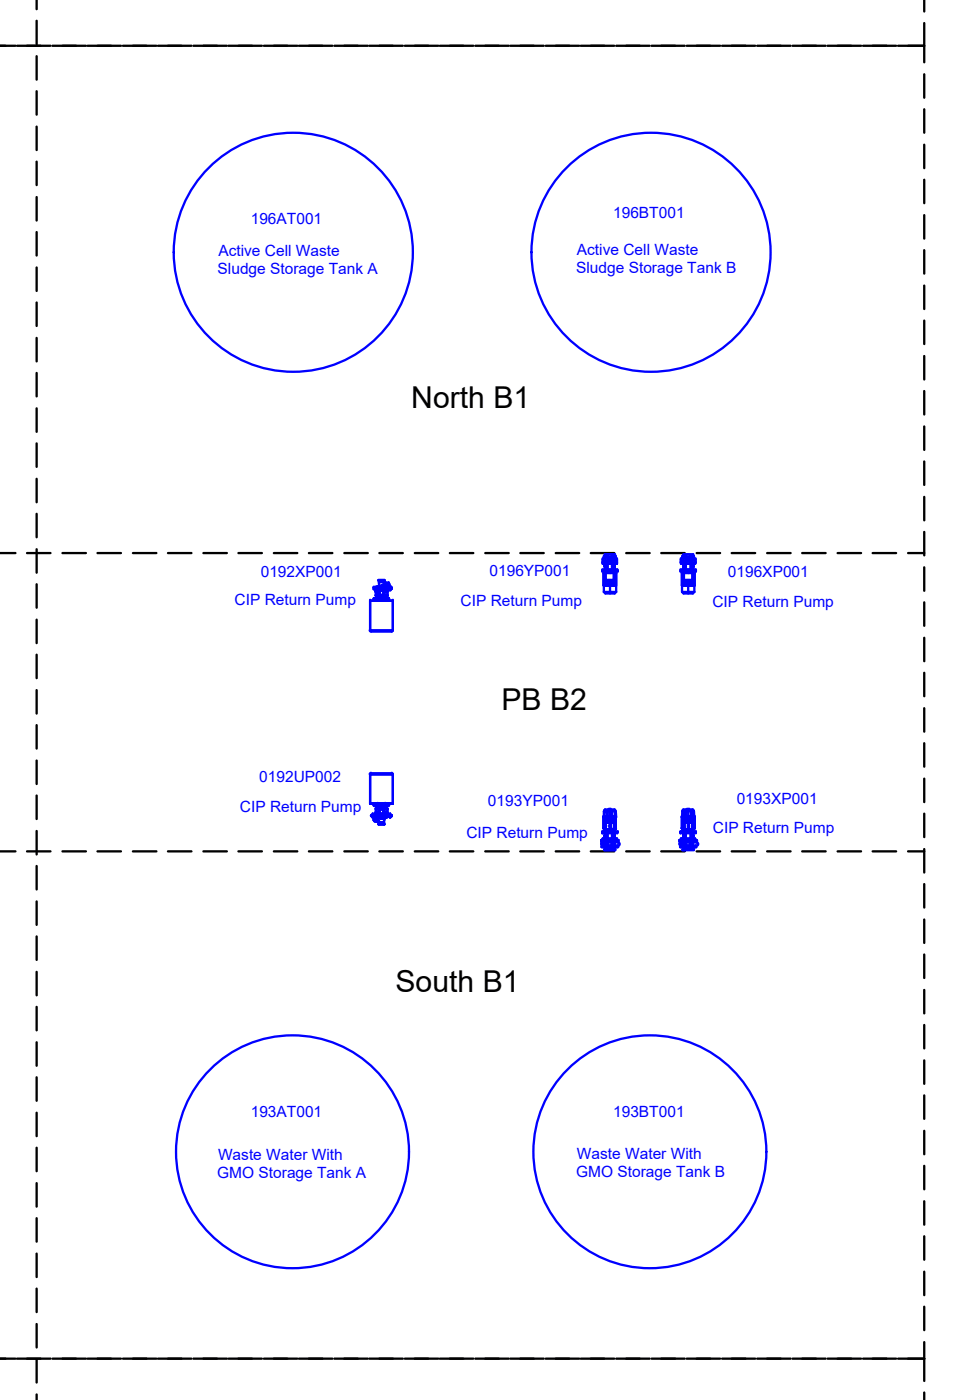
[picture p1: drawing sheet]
<svg xmlns="http://www.w3.org/2000/svg" width="108mm" height="154mm" viewBox="0 0 108 154" stroke-linecap="round" stroke-linejoin="round" font-family="sans-serif">
<!-- layer: Divider -->
<g fill="none" stroke="#000" stroke-width=".25">
<path d="M4 0v1M101.6 -.1v1.4M-.1 5h1.8M1.9 5h3.7M4 2.3v2.6M4 6.2v2.6M4 10v2.6M4 13.9v2.6M4 17.8v2.6M5.8 5h3.6M9.6 5h3.7M13.5 5h3.7"/>
<path d="M17.4 5h3.6M21.3 5h3.6M25.1 5h3.7M29 5h3.7M32.9 5h3.6M36.8 5h3.6M40.6 5h3.7M44.5 5h3.7M48.4 5h3.6M52.2 5h3.7M56.1 5h3.7M60 5h3.7"/>
<path d="M63.8 5h3.7M67.7 5h3.7M71.6 5h3.7M75.5 5h3.7M79.4 5h3.6M83.2 5h3.7M87.1 5h3.7M91 5h3.7M94.9 5h3.6M99.8 5h1.8v1.9M101.6 2.5v2.5h-2.9M101.6 8.2v2.5"/>
<path d="M101.6 12v2.6M101.6 15.9v2.6M101.6 19.8v2.5M4 21.7v2.6M4 25.5v2.6M4 29.4v2.6M4 33.3v2.6M4 37.2v2.5M101.6 23.7v2.5M101.6 27.5v2.6M101.6 31.4v2.6M101.6 35.3v2.5"/>
<path d="M101.6 39.2v2.5M4 41v2.6M4 44.9v2.6M4 48.8v2.5M4 52.7v2.5M4 56.5v2.6M101.6 43v2.6M101.6 46.9v2.6M101.6 50.8v2.5M101.6 54.6v2.6M101.6 58.5v2.6M-.1 60.8h1.8"/>
<path d="M3 60.8h2.6M4 60.4v2.6M4 64.3v2.5M4 68.2v2.5M4 72v2.6M4 75.9v2.6M4 79.8v2.5M6.9 60.8h2.5M10.7 60.8h2.6M14.6 60.8h2.6M18.5 60.8h2.5M22.4 60.8h2.5"/>
<path d="M26.2 60.8h2.6M30.1 60.8h2.6M34 60.8h2.5M37.9 60.8h2.5M41.7 60.8h2.6M45.6 60.8h2.6M49.5 60.8h2.5M53.3 60.8h2.6M57.2 60.8h2.6M61.1 60.8h2.6M64.9 60.8h2.6M68.8 60.8h2.6"/>
<path d="M72.7 60.8h2.6M76.6 60.8h2.6M80.4 60.8h2.6M84.3 60.8h2.6M88.2 60.8h2.6M92.1 60.8h2.6M95.9 60.8h2.6M99.8 60.8h1.8M101.6 62.4v2.6M101.6 66.2v2.6M101.6 70.1v2.6M101.6 74v2.6"/>
<path d="M101.6 77.9v2.6M-.1 93.6h1.8M3 93.6h2.6M4 83.6v2.6M4 87.5v2.6M4 91.4v2.6M4 95.2v2.6M4 99.1v2.6M6.9 93.6h2.5M10.7 93.6h2.6M14.6 93.6h2.6M18.5 93.6h2.5"/>
<path d="M22.4 93.6h2.5M26.2 93.6h2.6M30.1 93.6h2.6M34 93.6h2.5M37.9 93.6h2.5M41.7 93.6h2.6M45.6 93.6h2.6M49.5 93.6h2.5M53.3 93.6h2.6M57.2 93.6h2.6M61.1 93.6h2.6M64.9 93.6h2.6"/>
<path d="M68.8 93.6h2.6M72.7 93.6h2.6M76.6 93.6h2.6M80.4 93.6h2.6M84.3 93.6h2.6M88.2 93.6h2.6M92.1 93.6h2.6M95.9 93.6h2.6M99.8 93.6h1.8M101.6 81.7v2.6M101.6 85.6v2.6M101.6 89.5v2.6"/>
<path d="M101.6 93.4v2.6M101.6 97.2v2.6M4 103v2.6M4 106.9v2.6M4 110.7v2.6M4 114.6v2.6M4 118.5v2.6M101.6 101.1v2.6M101.6 105v2.6M101.6 108.9v2.6M101.6 112.7v2.6M101.6 116.6v2.6"/>
<path d="M4 122.4v2.6M4 126.2v2.6M4 130.1v2.6M4 134v2.6M4 137.9v2.6M101.6 120.5v2.6M101.6 124.4v2.6M101.6 128.2v2.6M101.6 132.1v2.6M101.6 136v2.6M101.6 139.9v2.5M-.1 149.4h1.8"/>
<path d="M1.9 149.4h3.7M4 141.7v2.6M4 145.6v2.6M4 149.5v2.6M4 153.4v.6M5.8 149.4h3.6M9.6 149.4h3.7M13.5 149.4h3.7M17.4 149.4h3.6M21.3 149.4h3.6M25.1 149.4h3.7M29 149.4h3.7"/>
<path d="M32.9 149.4h3.6M36.8 149.4h3.6M40.6 149.4h3.7M44.5 149.4h3.7M48.4 149.4h3.6M52.2 149.4h3.7M56.1 149.4h3.7M60 149.4h3.7M63.8 149.4h3.7M67.7 149.4h3.7M71.6 149.4h3.7M75.5 149.4h3.7"/>
<path d="M79.4 149.4h3.6M83.2 149.4h3.7M87.1 149.4h3.7M91 149.4h3.7M94.9 149.4h3.6M98.7 149.4h2.9M101.6 143.7v2.6M101.6 147.6v4.3M101.6 153.2v.8"/>
</g>
<!-- layer: Equipment -->
<g fill="none" stroke="#00f" stroke-width=".25">
<path d="M40.6 69.3l.2 .2M40.7 66.1v3.2h2.5v-3.2M40.7 66.1h.1M40.7 66.1v3.2h2.5M40.7 66.1h2.5M41.1 64.6h.1M41.1 64.6v.2h1.7M41.1 65.8v.1l.1-.1 .1 .1zM41.1 65.9h.1M41.1 65.9v.2M41.2 64.8h.1M41.2 65.9h.1"/>
<path d="M41.2 64.6h.1M41.2 65v-.1h1.5v.1h-.6h.5M41.2 65h.1M41.2 64.9h.6M41.2 65l.1 .1M41.3 65.9h.1M41.3 65.9v.2M41.3 65.5h.1M41.3 65l.4 .1h-.4v.4M41.3 65.5h1.3h-.6M41.3 65.6h1.3M41.3 65.5h.5"/>
<path d="M41.3 65.5h1.3M41.4 64.5h.1M41.5 66.1h.1M41.5 65.8h.1M41.5 64.5l.1 .1M41.5 66h.1M41.5 65.1h.1M41.5 64.6h.1M41.5 64.6h.2M41.5 65.9h.1M41.5 65.6h.1M41.5 65.9v.2"/>
<path d="M41.5 65.6v.3M41.5 65.9h.9M41.6 65.6h.1M41.6 66h.1M41.6 65.9h.1M41.6 65.6v.3M41.6 65.6h.3M41.6 66.1h.1M41.6 65.6v.3h.3v-.3M41.6 63.8l.1 .6M41.6 63.8h.7M41.6 66v.1"/>
<path d="M41.7 64h.5M41.7 64h.1M41.7 64.3v.2M41.7 64.4l.1 .2M41.7 64.6h.1M41.7 65h-.5h.5M41.8 64.6h-.1M41.8 64.6h.1M41.8 64.6h-.4h-.1M41.9 65.6h.1M41.9 65.9h.1M41.9 65.6l.1 .3"/>
<path d="M41.9 64.6h.1M41.9 65.6v.3M41.9 65.8h.1M42 65.9h.1M42 64.6h.1M42 64.5h.1M42 65.6h.1M42 65.6v.3h.3v-.3M42 65.6v.3M42 65.6h.3M42 64.5v.1v-.2l.1 .2M42 64.5v.1"/>
<path d="M42 64.9h.7M42.1 64.4l-.3 .2M42.1 64.4h.1M42.1 64.6h.1M42.1 64.4v.2M42.1 65.5h.5M42.1 64.5h.1M42.2 64.1h.1M42.2 64.1v.1M42.2 64h.1M42.2 65.1l.1 .2M42.2 65h.1"/>
<path d="M42.2 63.8v.3l.2 .5M42.3 65.6h.1M42.3 66.1h.1M42.3 63.8l-.1 .2M42.3 64.1h.1M42.3 64.1l-.1 .1M42.3 64.4l-.2 .2M42.3 64.6h-.1M42.3 66h.1M42.3 65.9h.1M42.3 65.6v.3M42.3 66v.1"/>
<path d="M42.3 64.1v.2M42.3 64.1h.4M42.4 65.8h.1M42.4 65.6h.1M42.4 66.1h.1M42.4 66h.1M42.4 65.1h.1M42.4 64.6h-.1M42.4 65.9h.1M42.4 64.6h.1M42.4 65.6v.5M42.4 64.5h.1l.1 .1"/>
<path d="M42.5 64.1l-.1 .2 .1 .2M42.6 65.5h.1M42.6 65l-.4 .1h.4v.4M42.6 65.8v.1l.1-.1 .1 .1zM42.6 65l-.1 .1M42.6 65.9h.1M42.6 65.9v.2M42.6 64.6h.1M42.6 65h.1M42.7 64.8h-.1M42.7 64.2v.2M42.7 65.9h.1"/>
<path d="M42.7 64.2h.1M42.7 64.3h.1M42.7 64.3v.1M42.7 64.7h.1M42.7 64.4h.1M42.7 64.3v-.1v.2M42.7 64.6h.1M42.7 64.6l.1 .1h-.1M42.7 64.4l-.3 .1M42.7 64.2l.1 .1M42.7 64.8h.1M42.8 65.9h.1"/>
<path d="M42.8 64.3h.1M42.8 64.3l-.1 .1M42.8 65.9v.2M42.8 64.6v.1M42.8 64.6h-1.7M42.8 64.9h.1M42.9 64.5h.1M42.9 64.9h.1M42.9 64.6h.1M42.9 64.6l.1 .1M43 64.7h.1zM43 64.8h-.1h.1"/>
<path d="M43 64.6h.1M43 64.8h.1M43 64.6v.1M43.1 64.7h.1M43.1 64.8h-.1M43.2 66.1h-2.5h2.5M43.2 66.1h.1M43.2 66.1v3.2M43.2 69.3l-.2 .2h-2.2M66.2 62.8h1.7M66.3 61.9h.1M66.3 61.5h.1"/>
<path d="M66.3 61.5v.5M66.3 61.5l.1 .2M66.3 61.5v.4M66.4 65.1h.7v.2h-.5zM66.4 63.1v1.3v-1.3M66.4 63.1h.1M66.4 64.4h.1M66.4 63.1h.2M66.4 61.2v.1M66.4 63.1v2M66.4 63.1v1.3l.1-1.3M66.5 62.7l1.4 .1h-.3"/>
<path d="M66.5 61.2v.1M66.5 61.2h-.1h.1M66.5 61.2h.1M66.5 61.2v.1v-.1M66.5 63.1v1.3h.2v-.6v.6h.1v-.6v.6h.1v-.6v.6v-.6M66.5 63.1h.1M66.5 62.2v.1M66.5 62.2h.1M66.5 62.3v.1M66.5 62.4h.1M66.5 62.3h.1M66.5 62.1v.5"/>
<path d="M66.6 61.3h.1M66.6 62.9l-.1 .2M66.6 62.6h-.1h.1M66.6 62.1h-.1M66.6 61.9h-.3M66.6 61.6l-.2 .1v.2h.1M66.6 61.3l-.3 .1v.1M66.6 62.6h.1M66.6 62.1h.1M66.6 61.7v.2h.1M66.6 62.1v.5M66.6 62h-.3h1.5h-.3"/>
<path d="M66.6 61.2l-.1 .1M66.6 63.8v.6M66.7 61.1v.1h-.1v.1M66.7 61.9h.1M66.7 63.8v.6M66.8 61.8l-.1 .1M66.8 62h-.2v.7M66.8 61.2h.1M66.8 61.1h-.3v-.1h1.1v.1h-.3M66.8 62v.7M66.8 63.8v.6M66.9 61.7v.1"/>
<path d="M66.9 63.8v.6M67 63.8v.6M67.1 63.8v1.3h.6M67.1 63.8v.6v-.6M67.1 62.9v.1M67.1 63.8v.6M67.1 62.8h.1M67.2 63.8l-.1 .6M67.2 61.2h.1M67.3 61.5l-.3 .2h-.1l-.1-.2 .1-.2h.1l.3 .2h.1h-.1M67.3 62h-.5v.7M67.3 63.8l-.1 .6"/>
<path d="M67.3 61.7v.1M67.3 62v.7M67.3 61.8h.1M67.4 63.8l-.1 .6M67.4 61.1v.1M67.4 61.8v.1M67.4 61.2h.1M67.4 61.2h.1v.1M67.4 64.4v-.6v.6h.2v-1.3l.1 1.3M67.5 61.2l.1 .2M67.5 62.6h.1h-.1M67.5 62.1h.1"/>
<path d="M67.5 62v.7v-.7h-.2v.7M67.5 62h.1M67.5 62.6h.1M67.5 63h.1M67.5 63.8h.1M67.5 63h-.9v.8h.9v.6M67.5 61.7v.2h-.1M67.5 63v.8M67.5 61.9h.3M67.5 61.5h.2v.4M67.5 61.3h.1M67.5 62.9l.1 .2h-.1"/>
<path d="M67.6 62.2h.1M67.6 62.3v.1M67.6 62.3h.1M67.6 61.3v-.1h.1v.2M67.6 62.4h.1M67.6 62.1v.5M67.6 62.2v.1M67.6 61.2v.2l.1 .1M67.6 61.2h.1M67.7 64.4v-1.3v1.3M67.7 64.4h.1M67.7 63.1h.1"/>
<path d="M67.7 61.2v.2h-.2M67.7 63.1v1.3v-1.3M67.7 63.1v1.3M67.7 61.5h.1M67.7 65.1l-.1 .2h-.5M67.7 63.1v2M67.8 61.9h.1M67.8 61.5h.1M67.8 61.5v.5M67.9 62.7v.1zM67.9 62.6h-1.7v.3h1.7v-.1M67.9 62.8v.1"/>
<path d="M74.8 62.8h1.7M74.9 61.9h.1M74.9 61.5h.1M74.9 61.5v.4M74.9 61.5l.1 .2M74.9 61.9v.1M75 65.1h.7v.2h-.6zM75 63.1v1.3v-1.3M75 63.1h.1M75 64.4h.1M75 63.1v2M75 63.1v1.3l.1-1.3"/>
<path d="M75 63.1h.2M75 61.2v.1M75 63.1v1.3M75.1 62.7l1.4 .1h-.3M75.1 61.2v.1M75.1 61.2h.1M75.1 61.2v.1v-.1M75.1 63.1v1.3h.2v-.6M75.1 63.1h.1M75.1 62.3v.1M75.1 62.4h.1M75.1 62.3h.1"/>
<path d="M75.1 62.2h.1M75.1 62.1v.5M75.1 62.2v.1M75.1 62.9v.2M75.2 61.9h-.3M75.2 61.3h.1M75.2 61.6l-.2 .1v.2h.1M75.2 61.7v.2h.1M75.2 62h-.3h1.5h-.3M75.2 62.6h-.1h.1M75.2 62.1h-.1M75.2 61.2l-.1 .1"/>
<path d="M75.2 61.3h-.2l-.1 .2M75.2 62.6h.1M75.2 62.1h.1M75.2 62.1v.5M75.2 63.8v.6M75.3 61.2l-.1 .1M75.3 61.2h.1M75.3 61.9h.1M75.3 61.8v.1M75.4 61.8h-.1M75.4 62h-.2v.7M75.4 61.2h.1"/>
<path d="M75.4 61.1v.1M75.4 62v.7M75.4 63.8v.6M75.4 61.1h-.3v-.1h1.1v.1h-.3M75.4 61.7v.1M75.5 63.8l-.1 .6M75.6 63.8v.6M75.7 63.8v1.3h.6M75.7 63.8v.6v-.6l.1 .6v-.6M75.7 63.8v.6h-.1v-.6l-.1 .6v-.6v.6M75.7 62.9v.1M75.7 63.8v.6"/>
<path d="M75.7 62.8h.1M75.9 61.5l-.3-.2h-.1l-.1 .2 .1 .2h.1l.3-.2M75.9 63.8l-.1 .6M75.9 61.2h.1M75.9 61.7v.1M75.9 61.5h.2h-.2M75.9 62h-.5v.7M75.9 61.8h.1M76 62l-.1 .7M76 63.8l-.1 .6M76 61.1v.1M76 61.9h.1"/>
<path d="M76 61.2h.1M76 61.2h.1v.1M76 61.2l.2 .2M76.1 62.6h.1h-.1M76.1 62.1h.1M76.1 62v.7v-.7h-.1v.7M76.1 62h.1M76.1 62.6h.1M76.1 63.8v.6M76.1 61.9h.3M76.1 61.7v.2l-.1-.1M76.1 61.5h.2v.4"/>
<path d="M76.1 61.3h.1M76.1 63h.1M76.1 63.8h.1M76.1 63h-.9v.8h.9M76.1 63.1h.2M76.1 63v.8M76.2 62.2h.1M76.2 62.3v.1M76.2 62.3h.1M76.2 62.4h.1M76.2 61.3v-.1h.1v.2M76.2 62.9v.2"/>
<path d="M76.2 62.2v.1M76.2 62.1v.5M76.2 61.2v.2l.2 .1M76.2 61.2h.1M76.2 63.1v1.3l.1-1.3M76.2 63.1h.1M76.2 63.1v1.3h-.2v-.6v.6M76.3 61.2l-.1 .2h-.1M76.3 63.1v1.3v-1.3M76.3 63.1h.1M76.3 64.4h.1M76.3 63.1v1.3"/>
<path d="M76.3 65.1l-.1 .2h-.5M76.3 63.1v2M76.5 61.9h.1M76.5 61.5h.1M76.5 61.9l-.1 .1M76.5 61.5h-.2M76.5 61.5v.4M76.5 62.6h-1.7v.3h1.7v-.1M76.5 62.8v-.1v.2M40.7 88.4h2.5h-2.5M40.7 88.4v-3.2h2.5v3.2M40.7 88.4h.1"/>
<path d="M40.7 88.4h2.5M40.8 89.7h.1M40.8 85l-.2 .2M40.8 85h2.3M40.8 89.8h.1M40.9 89.8h.1M40.9 89.7h-.1M40.9 89.6v.1M40.9 89.8l.1 .1M41 89.5h.1M41 89.6h.1M41 89.9h.1"/>
<path d="M41 89.6v.1M41 89.6l.2 .1M41.1 88.5l.1 .1 .1-.1-.1 .1zM41.1 89.8h.1M41.1 90.2h.1M41.1 89.8h1.7v.1M41.1 89.7h.1M41.1 88.6h.1M41.1 90.2l.1 .1M41.1 88.4v.2M41.1 90.1h.1M41.1 90.1v.2v-.1"/>
<path d="M41.1 90.1v.1M41.1 90.3h.1M41.1 90.1l.1 .1M41.2 90.2l-.1 .1M41.2 89.7h.1M41.2 89.8h-.2v.1M41.2 90.3h.1M41.2 90.1h.1M41.2 90.1l-.1 .1M41.2 90.1v.2M41.2 89.6h.1M41.2 88.6h.1"/>
<path d="M41.2 90.2v.1M41.2 90.2h.1M41.2 90.3l.3 .1M41.2 89.8h.1M41.2 89.5h.5M41.2 89.5v.1M41.2 89.5h.6M41.3 89.8l.1 .2h.1M41.3 88.6h.1M41.3 88.4v.2M41.3 89.3l-.1 .2M41.3 88.9h.1"/>
<path d="M41.3 88.9h1.3v.5h-.4M41.3 88.9v.5h.4l-.1-.2M41.3 89h.5M41.3 90l.1 .2-.1 .2M41.5 88.6h.1M41.5 89.9h-.1M41.5 89.9h.1M41.5 88.4h.1M41.5 90h.1M41.5 88.6h.4M41.5 88.6v.3M41.5 88.9h.1"/>
<path d="M41.5 88.4v.1M41.5 90h-.3M41.5 88.6h.9M41.5 88.5v.4M41.5 89.4h.1M41.5 88.4l.1 .1M41.5 89.9l.2 .4M41.5 90.4h.1M41.5 88.9h.4M41.5 90.3h.1M41.6 88.9h.1M41.6 88.4v.1v-.1h-.1"/>
<path d="M41.6 88.6h.1M41.6 89.9h.2v.1h.1M41.6 90.2l-.1 .2M41.6 88.6v.3M41.6 90.4h.1M41.6 88.4h.1M41.6 88.9v-.3h.3v.3M41.6 90.4h-.1h.2M41.6 90.6l.7 .1M41.6 88.4h.7M41.7 90.2l-.1 .1M41.7 89.4l-.4 .1"/>
<path d="M41.7 90.5h.5M41.7 90.3v.2M41.7 90.5l-.1 .1M41.7 90.4h.1M41.7 90.5v.1M41.7 90.3l-.1 .1M41.7 90.5h.1M41.7 89.4h.1M41.7 89.9h.1M41.7 90h.1M41.8 89.9l.1 .1zM41.8 89.9v.1"/>
<path d="M41.8 89.9h.1M41.9 90h.1M41.9 89.9v.1M41.9 89.9h.1M41.9 88.6h.1M41.9 88.9h.1M41.9 88.6l.1 .3M41.9 88.6v.3M42 88.9h.1M42 88.9v-.3h.3v.3M42 88.6h.1M42 89.9h.1"/>
<path d="M42 89.9l-.1 .1M42 88.6v.3M42 89.8v.2M42 88.9h.3M42 90h.1M42 89h.6M42 89.5h.7v.1h-1.5M42.1 89.9l.2 .3M42.1 89.8l-.1 .2M42.2 89.5h.4M42.2 89.4l.4 .1M42.2 90.5h.1"/>
<path d="M42.2 89.8l.1 .1M42.3 88.9h.1M42.3 90.2v.5M42.3 88.4h.1M42.3 89.8l.1 .1M42.3 88.6h.1M42.3 88.4v.1M42.3 88.5h.1M42.3 88.6v.3M42.3 90h.2M42.4 88.6h.1M42.4 88.9h.1"/>
<path d="M42.4 88.9h-.1M42.4 88.4h.1M42.4 88.5v-.1v.5M42.4 89.9l-.1 .3M42.4 88.6h-.4M42.4 88.5h.1M42.4 88.4v.2M42.4 89.4h.1M42.4 89.9h.1M42.5 89.3l.1 .2M42.6 88.9h.1M42.6 88.5l.1 .1 .1-.1-.1 .1z"/>
<path d="M42.6 88.6h.1M42.6 88.4v.2M42.6 89.8l-.1 .1h-.1M42.6 89.8h.1M42.6 89.5h.1M42.6 89.6h.1M42.7 88.6h.1M42.7 89.7h.1M42.7 89.8h.1M42.8 89.8h.1M42.8 88.6h.1M42.8 88.4v.2"/>
<path d="M42.8 89.7h.1M42.8 89.7h-1.6M42.8 89.6v.1h-.1M42.9 89.9h.1M42.9 89.5h.1M42.9 89.6h.1M42.9 89.6l.1 .1M42.9 89.8v.1M42.9 89.7h.1M43 89.7h.1M43 89.8h.1M43 89.8h-.1"/>
<path d="M43 85l.2 .2M43.1 89.7h.1M43.2 88.4h.1M66.1 92.4v.1zM66.1 92.4h.6M66.1 92.5h.1M66.1 92.7a.24 .24 0 0 0 .1 .3 .24 .24 0 0 0 .3 0M66.1 93v.2l.1-.1M66.1 93.1h.1v-.1v.2M66.2 92.5v.3M66.2 92.5h.4M66.2 93.2h.1"/>
<path d="M66.2 92.5h-.1v.3l.2-.1M66.2 91.4v.2v-.1M66.2 91.4h1.7v.1h-1.7zM66.2 91.6h1.7M66.3 93h.1M66.3 92.2v.2M66.3 92.4h-.2M66.3 93l.3 .1M66.3 93.1l-.1 .1M66.3 92.5v.2h.2M66.3 93.1h.1M66.4 91.1l.1 .1"/>
<path d="M66.4 93.1v.1l.1-.1M66.4 89.9h.1M66.4 91.1h.1M66.4 91.1l.1 .1-.1-.1M66.4 89.9v1.2M66.4 89.9h.7M66.4 89.8v.1M66.4 89.8h.1M66.4 89.2l.1-.2-.1 .2M66.4 93h.1M66.4 91.5h.1M66.4 89.9l.1-.7h1.2v.7h-.4"/>
<path d="M66.4 89.9l.1-.7h-.1v1.9M66.4 91.2v.2M66.4 91.5h-.2h1.4M66.5 91.1h.1M66.5 92.2h.1M66.5 91.5h.1M66.5 91.3h.1M66.5 91.2h.1M66.5 89.9h.1M66.5 89.9v1.2M66.5 91.2v.1M66.5 92h.1"/>
<path d="M66.5 91.9v.1M66.5 91.9h.1M66.5 91.8v.1M66.5 89.8h.1M66.5 89.8v.1M66.5 91.9v.3M66.5 91h.1M66.5 90.5h.1M66.5 91.3v.1M66.5 91.7v.2M66.5 89.1h1.1M66.5 90.4l.1 .1"/>
<path d="M66.5 89.1v.1M66.6 91.3h.1M66.6 91.1h-.1v.2M66.6 90.5h.1M66.6 90.4h.1M66.6 90.5h-.1M66.6 91.3v.1M66.6 91.2v.2M66.6 91.7h-.1h.1M66.6 91.2h.9M66.6 92.2h.1M66.6 91.7h.1"/>
<path d="M66.6 91.1v.2M66.6 91.1h.1M66.6 89.9v.6M66.6 91l-.1 .1M66.6 91.2h.1M66.6 90.5v.2M66.6 91.2h.4M66.6 91v.2M66.6 90.5v.7M66.6 90.5v.5M66.6 90.9h.1M66.6 89.9h.2"/>
<path d="M66.7 89.9h.1M66.7 89.8h.1M66.7 92.5v.1M66.7 90.4h.1M66.7 89.9v.6v-.1M66.7 89.9v.5M66.7 89.9v.6M66.7 93.3v.1M66.7 93.2h.1M66.7 92.5h.1M66.7 92.8a.32 .32 0 0 0 .5 .3 .32 .32 0 0 0 0-.6 .32 .32 0 0 0-.5 .3v.1M66.8 89.8h.1"/>
<path d="M66.8 89v.2M66.8 91.6v.6h-.2v-.6v.6M66.8 89.9v.6zM66.8 89.9h.1M66.8 89.9v-.7v.7M66.8 89.9v.6M66.8 89.8v.1M66.8 91.6v.6M66.8 89.9l.1 .6M66.9 89.8v.1M66.9 89.9h.1M66.9 89.9v.6"/>
<path d="M66.9 89h.2M66.9 89.1h.1M67 89.8v.1M67 93.4h-.6v.1h1.3v-.1h-.6M67 89.9h.1M67 89.9v.6M67 89h.1M67.1 89.8v.1M67.1 89v.2M67.1 89.9h.1M67.1 89.2v.7h.2v-.7M67.1 89.1h.1"/>
<path d="M67.1 89.9v.6v-.6M67.1 90.7h.1M67.1 90.8h.1M67.1 90.9h.1M67.1 91h.1M67.1 90.8v.1M67.1 91.3h.1M67.1 90.5h.1M67.1 91.2h.1M67.1 91.1h.1M67.1 89.9v.6M67.1 90.8v.2"/>
<path d="M67.1 90.9v.1M67.1 90.7v.1M67.1 91v.1M67.1 90.7h-.1v.4h.1v-.4v.4M67.2 89.8v.1M67.2 89.9v.6v-.6M67.2 89.9h.1M67.2 89.9v.6M67.3 89.8v.1M67.3 89.8h.1M67.3 91.6v.6h-.5M67.3 89.9h.1"/>
<path d="M67.3 89.9v.6M67.3 89.1v.1M67.3 91.6v.6M67.3 91.2v.2M67.3 93.2h.1M67.3 92.5h.1M67.4 89.8h.1M67.4 92.5h.1M67.4 89.9h.1M67.4 91.3h.1M67.4 89.9v.6M67.4 91.2v.2"/>
<path d="M67.4 92.5v.1M67.4 90.4h.1M67.4 93.3v.1M67.4 91.2l-.8 .1M67.5 90.4h.1M67.5 91.7h.1h-.1M67.5 90.5v.7h-.9M67.5 90.5h-.9h.9M67.5 91.7h.1M67.5 92.2h.1M67.5 91.6v.6h-.2M67.5 89.9v.5"/>
<path d="M67.5 90.5h.1M67.5 90.4v.8M67.5 91.7v.5M67.5 89.1l.1 .1M67.5 90.9v.1M67.5 90.8h.1M67.5 91.1v.1M67.5 91h.1M67.5 90.5l.1 .1M67.5 91v.1M67.5 90.7h.1M67.5 91.1h.1"/>
<path d="M67.5 91.2h.1M67.5 90.9h.1M67.5 89l.1 .2M67.5 89.8h.1M67.6 90.8h-.1M67.6 91.2h-.1M67.6 89.9h-.1M67.6 90.6v.2M67.6 91h.1M67.6 90.8h.1M67.6 91.1h.1M67.6 92h.1"/>
<path d="M67.6 92v.2h-.1h.3h-1.5h.3M67.6 92.6h.3M67.6 91.9v.1M67.6 91.9h.1M67.6 91.2h.1M67.6 89.9h.1M67.6 90.9v.2M67.6 89.9v.7M67.6 90.8v.1M67.6 91v.2M67.6 91.7v.3M67.6 89l.1 .2"/>
<path d="M67.6 89.8h.1M67.6 91.2v.2M67.6 93.1l.1 .1v-.1M67.6 91.3h-.2v.1M67.6 89.9v1.2l-.1 .1M67.6 89.9v1.2M67.6 91.1l-.1 .1M67.7 89.8h.1M67.7 89.8v.1M67.7 91.1h.1M67.7 89.9h.1M67.7 89.9l-.1-.7 .1 .7"/>
<path d="M67.7 89.9v1.2M67.7 91.1l-.1 .1M67.7 89.9v1.2v-1.2M67.7 91.1l-.1 .2M67.7 93.1v.1l-.1-.1M67.7 92.5v.1M67.7 93l-.2 .1M67.8 93.1h.1M67.8 92.4h.2M67.8 92.2v.2h-.2M67.9 93v.2v-.2M67.9 93.2h.1"/>
<path d="M67.9 91.5v.1M67.9 92.5h-.4M67.9 92.5h.1M67.9 92.6h.1M67.9 92.5v.1M67.9 93.1h.1M67.9 92.5l.1 .2M67.9 92.6l.1 .1M68 93v.2h-.2v-.1M68 92.7a.19 .19 0 0 1 .1 .2 .19 .19 0 0 1-.3 .1h-.2M68 92.4v.1M68 92.4h-.6"/>
<path d="M68 92.5h.1M74.7 92.5h.1M74.7 92.5v.3l.3-.1M74.7 92.7v.2l.2 .1M74.7 92.4v.1zM74.8 93v.1M74.8 93.1v-.1v.2M74.8 92.5h.4M74.8 93.2h.1M74.8 92.5h.1M74.8 91.4v.2v-.1M74.8 91.5v-.1h1.7v.2"/>
<path d="M74.8 92.5v.3M74.8 91.5h1.7M74.8 91.6h1.7M74.9 93h.2M74.9 92.4h-.2h.6M74.9 93l.3 .1M74.9 93h.1M74.9 92.2v.2M74.9 93.1l-.1 .1M74.9 93.1h.1M75 91.1l.1 .2M75 92.5v.2h.1"/>
<path d="M75 93.1v.1l.1-.1M75 89.9h.1M75 91.1h.1M75 89.9v-.7l.1 .7M75 89.9v1.2M75 89.9h.7M75 89.8v.1M75 93h.1M75 89.9v1.2l.1 .1-.1-.1M75 91.1l.1 .1-.1-.1M75 91.5h-.2h1.4M75.1 91.5h.1"/>
<path d="M75.1 91.2h.1M75.1 89.9h.1M75.1 89.9v-.7h1.2v.7M75.1 89.9v1.2M75.1 91.2v.2M75.1 89.8h.1M75.1 91.1h.1M75.1 89l-.1 .2M75.1 89.8v.1M75.1 91.9v.3h.1M75.1 91.9h.1M75.1 92h.1"/>
<path d="M75.1 91h.1M75.1 90.5h.1M75.1 91.7v.2M75.1 89.1h1.1M75.1 91.9v.1M75.1 91.8v.1M75.1 90.4v.1M75.1 89v.2M75.1 91.1v.2M75.1 90.4h.2M75.2 90.4h-.1M75.2 89.1l-.1 .1"/>
<path d="M75.2 91.3h-.1v.1M75.2 92.2h-.3h1.5h-.3M75.2 91v.2M75.2 91.2v.2M75.2 90.5v.2M75.2 91.7h-.1h.1M75.2 91.2h.9M75.2 92.2h.1M75.2 91.7h.1M75.2 90.9h.1M75.2 90.5h.1M75.2 91.1v.2"/>
<path d="M75.2 91.1h-.1v.3M75.2 91.1h.1M75.2 89.9h.2M75.2 89.9v.6M75.2 90.7v.3h-.1v.1M75.2 90.4h.1M75.2 91.2h.1M75.2 91.2h.5M75.2 90.5v.7M75.3 89.9h-.1M75.3 89.8h.1M75.3 92.5l.1 .1"/>
<path d="M75.3 90.4h.1M75.3 89.9v.6v-.1M75.3 89.9v.5M75.3 89.9h.1M75.3 89.9v.6M75.3 93.3v.1M75.3 93.2h.1M75.3 92.8a.32 .32 0 0 1 .5-.3 .32 .32 0 0 1 0 .6 .32 .32 0 0 1-.5-.3M75.3 92.5h.1M75.4 89.8h.1M75.4 89v.2M75.4 92.5h.1"/>
<path d="M75.4 91.6v.6h-.2v-.6v.6M75.4 89.9v.6zM75.4 89.9h.1M75.4 89.9v-.7v.7M75.4 89.9v.6M75.4 92.8h-.1l.1 .1M75.4 91.6v.6M75.4 89.8v.1M75.4 89.9v.6v-.6M75.5 89.8v.1M75.5 89.9h.1M75.5 89.9v.6"/>
<path d="M75.5 89.1h.1M75.6 89.8v.1M75.6 89.9h.1M75.6 89.9v.6M75.6 93.4h-.6v.1h1.3v-.1h-.6M75.6 89h.1M75.7 89.8v.1M75.7 89v.2M75.7 89h-.2M75.7 89.9h.1M75.7 89.2v.7h.3v-.7M75.7 89.1h.1"/>
<path d="M75.7 89.9v.6v-.6M75.7 90.7h.1M75.7 91h.1M75.7 90.8v.1M75.7 90.8h.1M75.7 90.9h.1M75.7 91.1h.1M75.7 89.9v.6M75.7 90.8v.2M75.7 90.9v.1M75.7 91.3h.1M75.7 90.5h.1"/>
<path d="M75.7 91.2h.1M75.7 90.7v.1M75.7 91v.1M75.7 90.7h-.1v.4h.1v-.4v.4M75.8 89.8v.1M75.8 89.9v.6v-.6M75.8 89.9h.1M75.8 89.1h.1M75.8 89.9v.6M75.9 89.8v.1M75.9 89.8h.1M75.9 89.9h.1"/>
<path d="M75.9 89.9v.6M75.9 91.2v.2M75.9 91.6v.6h-.5M75.9 93.2h.1M75.9 92.5h.1M75.9 89.1v.1M76 92.5h.1M76 91.6l-.1 .6M76 89.9h.1M76 89.9v.6M76 91.2v.1M76 92.5v.1"/>
<path d="M76 89.9h.3M76 91.3h.1M76 91.2v.2M76 89.8h.1M76 90.4h.1M76 90.4h.2M76 93.3v.1M76.1 91.7h.1h-.1v.5h-.1M76.1 91.7h.1M76.1 92.2h.1M76.1 89.9v.5M76.1 90.5h.1"/>
<path d="M76.1 90.4h.1M76.1 90.4v.1M76.1 91.2l-.9 .1M76.1 91.7v.5M76.1 89.1l.1 .1M76.1 90.5v.7h-.9M76.1 89l.1 .2M76.1 90.5h-.9h.9v.7M76.1 89.8h.1M76.1 90.9l.1 .1M76.2 90.8h-.1M76.2 91.1l-.1 .1"/>
<path d="M76.2 91h.1M76.2 92h.1M76.2 90.5v.1M76.2 91v.1M76.2 92.2h-.1M76.2 92.6h.3M76.2 90.7h.1M76.2 91.1h.1M76.2 91.2h.1M76.2 90.5h.1M76.2 90.9h.1M76.2 90.8h.1"/>
<path d="M76.2 89l.1 .2M76.2 89.9h-.1M76.2 89.8h.1M76.2 91.2v.2M76.2 90.6v.2M76.2 91.9v.1M76.2 91.9h.1M76.2 91.9v.3M76.2 89.9h.1M76.2 89.9v1.3M76.2 90.9v.2M76.2 89.9v.7"/>
<path d="M76.2 90.8v.1M76.2 91v.2M76.2 91.7v.3M76.2 91.1v.1M76.3 89.8h.1M76.2 89.8l.1 .1M76.2 93.1l.1 .1v-.1M76.2 91.2v.1h-.1v.1M76.2 89.9v-.7v.7M76.2 89.9v1.2M76.3 89.9v1.2zM76.3 91.1h.1"/>
<path d="M76.3 89.9h.1M76.3 91.1l-.1 .1 .1-.1M76.3 89.9v1.2M76.3 91.1l-.1 .1M76.3 93.1v.1l-.1-.1M76.3 89.9v1.2v-1.2M76.3 92.5v.1M76.3 93l-.2 .1M76.4 93.1h.1M76.4 92.4h.2h-.6M76.4 92.2v.2h-.2M76.5 92.5h-.4"/>
<path d="M76.5 93v.2zM76.5 93.2h.1M76.5 92.5h.1M76.5 92.6h.1M76.5 92.5v.1M76.5 93.1h.1M76.5 92.5h.1v.2M76.5 92.6l.1 .1M76.5 93v.2h-.1v-.1M76.6 92.7a.19 .19 0 0 1 .1 .2 .19 .19 0 0 1-.2 .1h-.3M76.6 92.5h-.1M76.6 92.4v.1"/>
<circle cx="32.2" cy="27.7" r="13.1"/>
<circle cx="71.6" cy="27.7" r="13.1"/>
<circle cx="41.2" cy="65.9" r=".06"/>
<circle cx="41.9" cy="65.2" r=".23"/>
<circle cx="41.9" cy="65.2" r=".28"/>
<circle cx="41.9" cy="65.2" r=".32"/>
<circle cx="42.7" cy="65.9" r=".06"/>
<circle cx="66.8" cy="61.3" r=".06"/>
<circle cx="66.8" cy="61.7" r=".06"/>
<circle cx="67" cy="61.5" r=".23"/>
<circle cx="67" cy="61.5" r=".11"/>
<circle cx="67" cy="61.5" r=".49"/>
<circle cx="67.3" cy="61.7" r=".06"/>
<circle cx="67.3" cy="61.3" r=".06"/>
<circle cx="75.4" cy="61.3" r=".06"/>
<circle cx="75.4" cy="61.7" r=".06"/>
<circle cx="75.6" cy="61.5" r=".11"/>
<circle cx="75.6" cy="61.5" r=".23"/>
<circle cx="75.6" cy="61.5" r=".49"/>
<circle cx="75.9" cy="61.7" r=".06"/>
<circle cx="75.9" cy="61.3" r=".06"/>
<circle cx="41.2" cy="88.5" r=".06"/>
<circle cx="41.9" cy="89.3" r=".32"/>
<circle cx="41.9" cy="89.3" r=".28"/>
<circle cx="41.9" cy="89.3" r=".23"/>
<circle cx="42.7" cy="88.5" r=".06"/>
<circle cx="66.7" cy="93.1" r=".06"/>
<circle cx="66.7" cy="92.5" r=".06"/>
<circle cx="67" cy="92.8" r=".57"/>
<circle cx="67" cy="92.8" r=".19"/>
<circle cx="67" cy="92.8" r=".32"/>
<circle cx="67.3" cy="93.1" r=".06"/>
<circle cx="67.3" cy="92.5" r=".06"/>
<circle cx="75.3" cy="92.5" r=".06"/>
<circle cx="75.3" cy="93.1" r=".06"/>
<circle cx="75.6" cy="92.8" r=".57"/>
<circle cx="75.6" cy="92.8" r=".19"/>
<circle cx="75.6" cy="92.8" r=".32"/>
<circle cx="75.9" cy="93.1" r=".06"/>
<circle cx="75.9" cy="92.5" r=".06"/>
<circle cx="32.2" cy="126.7" r="12.8"/>
<circle cx="71.4" cy="126.7" r="12.8"/>
</g>
<g font-size="3.3">
<text x="45.2" y="44.8">North B1</text>
<text x="55.1" y="78.1">PB B2</text>
<text x="43.5" y="109.1">South B1</text>
</g>
<g font-size="1.7" fill="#00f">
<text x="24" y="28.1">Active Cell Waste</text>
<text x="27.6" y="24.7">196AT001</text>
<text x="63.4" y="28">Active Cell Waste</text>
<text x="67.4" y="24">196BT001</text>
<text x="23.9" y="30.1">Sludge Storage Tank A</text>
<text x="63.3" y="30.1">Sludge Storage Tank B</text>
<text x="28.7" y="63.5">0192XP001</text>
<text x="53.8" y="63.3">0196YP001</text>
<text x="80" y="63.5">0196XP001</text>
<text x="25.8" y="66.6">CIP Return Pump</text>
<text x="50.6" y="66.7">CIP Return Pump</text>
<text x="78.3" y="66.7">CIP Return Pump</text>
<text x="26.4" y="89.3">CIP Return Pump</text>
<text x="28.5" y="86">0192UP002</text>
<text x="53.6" y="88.6">0193YP001</text>
<text x="81" y="88.5">0193XP001</text>
<text x="51.3" y="92.1">CIP Return Pump</text>
<text x="78.4" y="91.6">CIP Return Pump</text>
<text x="27.6" y="122.8">193AT001</text>
<text x="67.4" y="122.8">193BT001</text>
<text x="23.9" y="129.6">GMO Storage Tank A</text>
<text x="24" y="127.5">Waste Water With</text>
<text x="63.3" y="129.5">GMO Storage Tank B</text>
<text x="63.4" y="127.5">Waste Water With</text>
</g>
</svg>
